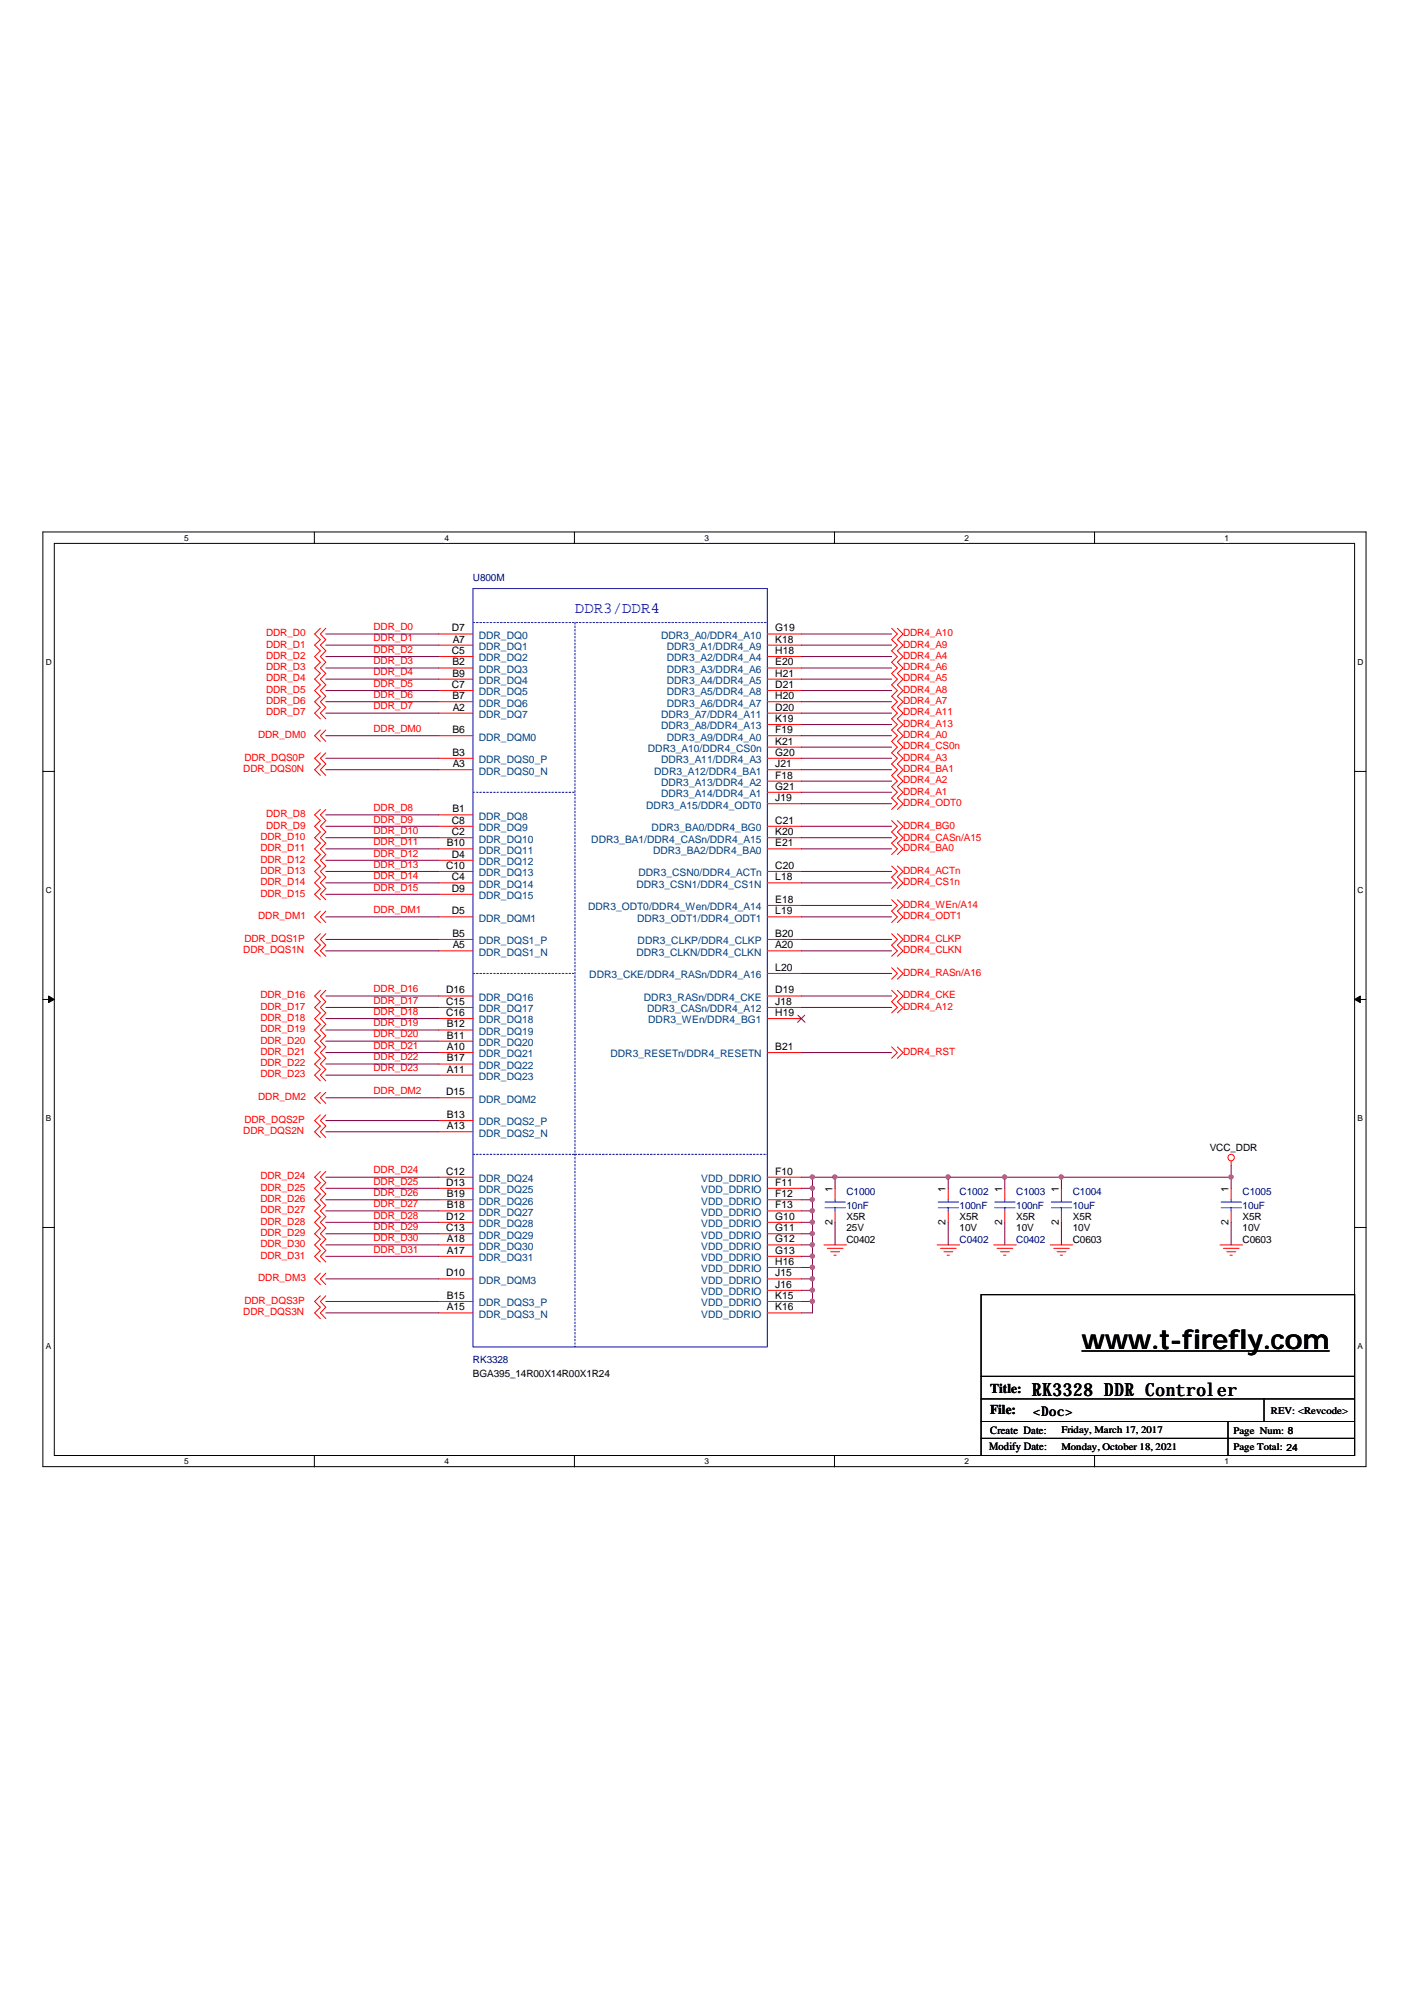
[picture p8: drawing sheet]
<svg xmlns="http://www.w3.org/2000/svg" width="210mm" height="297mm" viewBox="0 0 210 297" stroke-linecap="round" stroke-linejoin="round" font-family="sans-serif">
<path d="M6.3 78.8h196.1v138.5h-196.1zM8 80.5h192.7v135.1h-192.7z" fill="none" stroke="#000" stroke-width=".15"/>
<g fill="#fff">
<path d="M27.3 78.9h.6v1.4h-.6z"/>
<path d="M27.3 215.8h.6v1.4h-.6z"/>
</g>
<path d="M46.6 78.8v1.7M46.6 215.6v1.7" fill="none" stroke="#000" stroke-width=".15"/>
<g fill="#fff">
<path d="M65.8 78.9h.7v1.4h-.7z"/>
<path d="M65.8 215.8h.7v1.4h-.7z"/>
</g>
<path d="M85.1 78.8v1.7M85.1 215.6v1.7" fill="none" stroke="#000" stroke-width=".15"/>
<g fill="#fff">
<path d="M104.4 78.9h.6v1.4h-.6z"/>
<path d="M104.4 215.8h.6v1.4h-.6z"/>
</g>
<path d="M123.6 78.8v1.7M123.6 215.6v1.7" fill="none" stroke="#000" stroke-width=".15"/>
<g fill="#fff">
<path d="M142.9 78.9h.6v1.4h-.6z"/>
<path d="M142.9 215.8h.6v1.4h-.6z"/>
</g>
<path d="M162.1 78.8v1.7M162.1 215.6v1.7" fill="none" stroke="#000" stroke-width=".15"/>
<g fill="#fff">
<path d="M181.4 78.9h.6v1.4h-.6z"/>
<path d="M181.4 215.8h.6v1.4h-.6z"/>
<path d="M6.8 97.4h.8v1.3h-.8z"/>
<path d="M201.1 97.4h.8v1.3h-.8z"/>
<path d="M6.8 131.1h.8v1.4h-.8z"/>
<path d="M201.1 131.1h.8v1.4h-.8z"/>
</g>
<path d="M6.3 114.3h1.7M200.7 114.3h1.7" fill="none" stroke="#000" stroke-width=".15"/>
<g fill="#fff">
<path d="M6.8 164.9h.7v1.4h-.7z"/>
<path d="M201.1 164.9h.7v1.4h-.7z"/>
</g>
<path d="M6.3 148.1h1.7M200.7 148.1h1.7" fill="none" stroke="#000" stroke-width=".15"/>
<g fill="#000" stroke="#000" stroke-width=".15">
<path d="M7.2 147.6l.8 .5-.8 .4z" fill-rule="evenodd"/>
<path d="M200.7 148.1l.8-.5v.9z" fill-rule="evenodd"/>
</g>
<g fill="#fff">
<path d="M6.8 198.7h.7v1.4h-.7z"/>
<path d="M201.1 198.7h.7v1.4h-.7z"/>
</g>
<path d="M6.3 181.8h1.7M145.3 191.8h55.4v23.8h-55.4zM200.7 181.8h1.7M145.3 203.9h55.4M145.3 207.2h55.4M145.3 210.6h55.4M145.3 213.1h55.4M181.9 210.6v5M187.2 207.2v3.4" fill="none" stroke="#000" stroke-width=".15"/>
<g fill="none" stroke="#f00" stroke-width=".15">
<path d="M47.5 93.1l-.9 .8 .9 .9-.9 .8 .9 .8-.9 .9 .9 .8-.9 .9 .9 .8-.9 .8 .9 .9-.9 .8 .9 .9-.9 .8 .9 .8-.9 .8 .9 .9M48.3 93.1l-.8 .8 .8 .9-.8 .8 .8 .8-.8 .9 .8 .8-.8 .9 .8 .8-.8 .8 .8 .9-.8 .8 .8 .9-.8 .8 .8 .8-.8 .8 .8 .9M65 93.9h5.1M65 95.6h5.1M65 97.3h5.1M65 99h5.1M113.7 93.9h5M113.7 95.6h5M113.7 97.3h5M113.7 99h5M132.1 93.1l.8 .8-.8 .9 .8 .8-.8 .8 .8 .9-.8 .8 .8 .9-.8 .8 .8 .8-.8 .9 .8 .8-.8 .9 .8 .8-.8 .8 .8 .8-.8 .9 .8 .8-.8 .8 .8 .9-.8 .8 .8 .9-.8 .8 .8 .8-.8 .9 .8 .8-.8 .9 .8 .8-.8 .8 .8 .9-.8 .8 .8 .9-.8 .8M132.9 93.1l.9 .8-.9 .9 .9 .8-.9 .8 .9 .9-.9 .8 .9 .9-.9 .8 .9 .8-.9 .9 .9 .8-.9 .9 .9 .8-.9 .8 .9 .8-.9 .9 .9 .8-.9 .8 .9 .9-.9 .8 .9 .9-.9 .8 .9 .8-.9 .9 .9 .8-.9 .9 .9 .8-.9 .8 .9 .9-.9 .8 .9 .9-.9 .8"/>
<path d="M47.5 108.1l-.9 .9 .9 .8M47.5 119.9l-.9 .8 .9 .9-.9 .8 .9 .9-.9 .8 .9 .8-.9 .9 .9 .8-.9 .9 .9 .8-.9 .8 .9 .8-.9 .9 .9 .8-.9 .9 .9 .8M47.5 111.5l-.9 .8 .9 .9-.9 .8 .9 .9M48.3 108.1l-.8 .9 .8 .8M48.3 119.9l-.8 .8 .8 .9-.8 .8 .8 .9-.8 .8 .8 .8-.8 .9 .8 .8-.8 .9 .8 .8-.8 .8 .8 .8-.8 .9 .8 .8-.8 .9 .8 .8M48.3 111.5l-.8 .8 .8 .9-.8 .8 .8 .9M65 100.6h5.1M65 102.3h5.1M65 104h5.1M65 105.6h5.1M65 109h5.1M65 112.3h5.1"/>
<path d="M65 114h5.1M113.7 100.6h5M113.7 102.3h5M113.7 104h5M113.7 105.6h5M113.7 109h5M113.7 112.3h5M113.7 114h5M113.7 107.3h5M113.7 110.7h5M113.7 115.7h5M113.7 117.4h5"/>
<path d="M113.7 119.1h5M47.5 135l-.9 .8 .9 .9M47.5 138.3l-.9 .9 .9 .8-.9 .9 .9 .8M48.3 135l-.8 .8 .8 .9M48.3 138.3l-.8 .9 .8 .8-.8 .9 .8 .8M65 120.7h5.1M65 122.4h5.1M65 124.1h5.1M65 125.8h5.1M65 127.5h5.1M65 129.1h5.1M65 130.8h5.1"/>
<path d="M65 132.5h5.1M65 135.8h5.1M65 139.2h5.1M113.7 122.4h5M113.7 124.1h5M113.7 125.8h5M113.7 129.1h5M113.7 130.8h5M113.7 135.8h5M113.7 139.2h5M113.7 134.1h5M132.1 121.6l.8 .8-.8 .9 .8 .8-.8 .8 .8 .9-.8 .8"/>
<path d="M132.1 133.3l.8 .8-.8 .9 .8 .8-.8 .9M132.1 128.3l.8 .8-.8 .8 .8 .9-.8 .8M132.1 138.3l.8 .9-.8 .8 .8 .9-.8 .8M132.9 121.6l.9 .8-.9 .9 .9 .8-.9 .8 .9 .9-.9 .8M132.9 133.3l.9 .8-.9 .9 .9 .8-.9 .9M132.9 128.3l.9 .8-.9 .8 .9 .9-.9 .8M132.9 138.3l.9 .9-.9 .8 .9 .9-.9 .8M47.5 146.7l-.9 .9 .9 .8-.9 .9 .9 .8-.9 .8 .9 .9-.9 .8 .9 .8-.9 .8 .9 .9-.9 .8 .9 .9-.9 .8 .9 .8-.9 .9 .9 .8M48.3 146.7l-.8 .9 .8 .8-.8 .9 .8 .8-.8 .8 .8 .9-.8 .8 .8 .8-.8 .8 .8 .9-.8 .8 .8 .9-.8 .8 .8 .8-.8 .9 .8 .8M65 147.6h5.1M65 149.3h5.1M65 150.9h5.1"/>
<path d="M65 152.6h5.1M65 154.2h5.1M65 155.9h5.1M65 157.6h5.1M65 159.3h5.1M65 140.9h5.1M113.7 147.6h5M113.7 149.3h5M113.7 150.9h5M113.7 155.9h5M113.7 140.9h5M113.7 144.2h5"/>
<path d="M132.1 143.4l.8 .8-.8 .9M132.1 146.7l.8 .9-.8 .8 .8 .9-.8 .8M132.1 155.1l.8 .8-.8 .9M132.9 143.4l.9 .8-.9 .9M132.9 146.7l.9 .9-.9 .8 .9 .9-.9 .8M132.9 155.1l.9 .8-.9 .9M47.5 161.8l-.9 .8 .9 .9M47.5 173.6l-.9 .8 .9 .8-.9 .9 .9 .8-.9 .8 .9 .9-.9 .8 .9 .8-.9 .9 .9 .8-.9 .9 .9 .8-.9 .8 .9 .9-.9 .8 .9 .9M47.5 165.2l-.9 .8 .9 .8-.9 .9 .9 .8M48.3 161.8l-.8 .8 .8 .9M48.3 173.6l-.8 .8 .8 .8-.8 .9 .8 .8-.8 .8 .8 .9-.8 .8 .8 .8-.8 .9 .8 .8-.8 .9 .8 .8-.8 .8 .8 .9-.8 .8 .8 .9M48.3 165.2l-.8 .8 .8 .8-.8 .9 .8 .8"/>
<path d="M65 174.4h5.1M65 176.1h5.1M65 177.7h5.1M65 179.4h5.1M65 162.6h5.1M65 166h5.1M65 167.7h5.1M113.7 174.4h5M113.7 176.1h5M113.7 177.7h5M113.7 179.4h5M123.7 176.1v1.6"/>
<path d="M123.7 179.4v1.7M140.5 176.1v1.6M140.5 179.4v1.7M148.8 176.1v1.6M148.8 179.4v1.7M157.2 176.1v1.6M157.2 179.4v1.7M182.4 172v.7M182.4 176.1v1.6M182.4 179.4v1.7M47.5 188.6l-.9 .9 .9 .8M47.5 192l-.9 .8 .9 .9-.9 .8 .9 .9"/>
<path d="M48.3 188.6l-.8 .9 .8 .8M48.3 192l-.8 .8 .8 .9-.8 .8 .8 .9M65 184.4h5.1M65 181.1h5.1M65 182.8h5.1M65 186.1h5.1M65 189.5h5.1M65 192.8h5.1M65 194.5h5.1M113.7 184.4h5M113.7 181.1h5M113.7 182.8h5"/>
<path d="M113.7 186.1h5M113.7 189.5h5M113.7 192.8h5M113.7 194.5h5M113.7 187.8h5M113.7 191.2h5M122 184.4h3.4M122.6 184.9h2.3M123.1 185.4h1.3M123.5 186h.4M138.8 184.4h3.4M139.3 184.9h2.3"/>
<path d="M139.8 185.4h1.3M140.3 186h.3M147.2 184.4h3.3M147.7 184.9h2.3M148.2 185.4h1.3M148.7 186h.3M155.6 184.4h3.3M156.1 184.9h2.3M156.6 185.4h1.3M157.1 186h.3M180.7 184.4h3.4M181.2 184.9h2.4"/>
<path d="M181.7 185.4h1.3M182.2 186h.3"/>
<circle cx="182.4" cy="171.5" r=".48"/>
</g>
<path d="M160.3 200.1h36.6" fill="none" stroke="#000" stroke-width=".18"/>
<g fill="none" stroke="#00f" stroke-width=".15">
<path d="M70.1 87.2h43.6v112.3h-43.6zM122.2 178.9h3M122.2 178.1h3M123.7 177.7v.4M123.7 178.9v.5M139 178.9h3M139 178.1h3M140.5 177.7v.4M140.5 178.9v.5M147.4 178.9h3M147.4 178.1h3M148.8 177.7v.4"/>
<path d="M148.8 178.9v.5M155.7 178.9h3M155.7 178.1h3M157.2 177.7v.4M157.2 178.9v.5M180.9 178.9h3M180.9 178.1h3M182.4 177.7v.4M182.4 178.9v.5"/>
</g>
<path d="M70.1 92.2h43.6M85.2 92.2v107.3M70.1 117.4h15.1M70.1 144.2h15.1M70.1 171h15.1M85.2 171h28.5" fill="none" stroke="#00f" stroke-width=".15" stroke-dasharray=".3 .3"/>
<path d="M118.2 150.4l1.1 1.1M119.2 150.4l-1 1.1" fill="none" stroke="#804000" stroke-width=".15"/>
<g fill="none" stroke="#800040" stroke-width=".15">
<path d="M48.3 95.6h16.7M48.3 99h16.7M48.3 97.3h16.7M48.3 93.9h16.7M118.7 95.6h13.4M118.7 99h13.4M118.7 97.3h13.4M118.7 93.9h13.4M48.3 100.6h16.7M48.3 105.6h16.7M48.3 102.3h16.7M48.3 104h16.7"/>
<path d="M48.3 109h16.7M48.3 112.3h16.7M48.3 114h16.7M118.7 100.6h13.4M118.7 105.6h13.4M118.7 102.3h13.4M118.7 104h13.4M118.7 109h13.4M118.7 112.3h13.4M118.7 114h13.4M118.7 107.3h13.4M118.7 110.7h13.4"/>
<path d="M118.7 115.7h13.4M118.7 119.1h13.4M118.7 117.4h13.4M48.3 130.8h16.7M48.3 122.4h16.7M48.3 120.7h16.7M48.3 129.1h16.7M48.3 127.5h16.7M48.3 125.8h16.7M48.3 124.1h16.7M48.3 132.5h16.7M48.3 135.8h16.7"/>
<path d="M48.3 139.2h16.7M118.7 130.8h13.4M118.7 122.4h13.4M118.7 129.1h13.4M118.7 125.8h13.4M118.7 124.1h13.4M118.7 135.8h13.4M118.7 139.2h13.4M118.7 134.1h13.4M48.3 159.3h16.7M48.3 152.6h16.7M48.3 149.3h16.7"/>
<path d="M48.3 150.9h16.7M48.3 155.9h16.7M48.3 147.6h16.7M48.3 157.6h16.7M48.3 154.2h16.7M48.3 140.9h16.7M118.7 149.3h13.4M118.7 155.9h13.4M118.7 147.6h13.4M118.7 140.9h13.4M118.7 144.2h13.4M48.3 162.6h16.7"/>
<path d="M48.3 179.4h16.7M48.3 177.7h16.7M48.3 174.4h16.7M48.3 176.1h16.7M48.3 167.7h16.7M48.3 166h16.7M118.7 179.4h1.7M118.7 177.7h1.7M118.7 174.4h63.7M118.7 176.1h1.7M120.4 174.4v20.1h-1.7M123.7 174.4v1.7"/>
<path d="M140.5 174.4v1.7M148.8 174.4v1.7M157.2 174.4v1.7M182.4 172.7v3.4M48.3 184.4h16.7M48.3 186.1h16.7M48.3 182.8h16.7M48.3 181.1h16.7M48.3 189.5h16.7M48.3 192.8h16.7M48.3 194.5h16.7M118.7 184.4h1.7"/>
<path d="M118.7 186.1h1.7M118.7 182.8h1.7M118.7 181.1h1.7M118.7 189.5h1.7M118.7 192.8h1.7M118.7 191.2h1.7M118.7 187.8h1.7M123.7 181.1v3.3M140.5 181.1v3.3M148.8 181.1v3.3M157.2 181.1v3.3M182.4 181.1v3.3"/>
</g>
<g fill="#f0f" stroke="#f0f" stroke-width=".15">
<circle cx="120.3" cy="184.4" r=".32"/>
<circle cx="120.3" cy="182.8" r=".32"/>
<circle cx="120.3" cy="187.7" r=".32"/>
<circle cx="120.3" cy="186.1" r=".32"/>
<circle cx="120.3" cy="189.4" r=".32"/>
<circle cx="120.3" cy="177.7" r=".32"/>
<circle cx="123.7" cy="174.4" r=".32"/>
<circle cx="140.4" cy="174.4" r=".32"/>
<circle cx="120.3" cy="176" r=".32"/>
<circle cx="120.3" cy="181.1" r=".32"/>
<circle cx="120.3" cy="179.4" r=".32"/>
<circle cx="120.3" cy="192.8" r=".32"/>
<circle cx="120.3" cy="191.1" r=".32"/>
<circle cx="120.3" cy="174.4" r=".32"/>
<circle cx="157.2" cy="174.4" r=".32"/>
<circle cx="148.8" cy="174.4" r=".32"/>
<circle cx="182.3" cy="174.4" r=".32"/>
</g>
<text font-size="4" x="160.3" y="199.8">www.t-firefly.com</text>
<text font-size="2.7" x="152.9" y="206.8">RK3328 DDR Controler</text>
<text font-size="2.3" fill="#00f" x="85.2" y="90.8">DDR3/DDR4</text>
<g font-size="2">
<text x="146.7" y="206.4">Title:</text>
<text x="146.7" y="209.4">File:</text>
<text x="153" y="209.8">&lt;Doc&gt;</text>
</g>
<g font-size="1.7">
<text x="146.5" y="214.9">Modify Date:</text>
<text x="146.7" y="212.4">Create Date:</text>
</g>
<g font-size="1.5" fill="#000080">
<text x="70.1" y="86">U800M</text>
<text x="125.4" y="177.1">C1000</text>
<text x="125.4" y="179.1">10nF</text>
<text x="142.2" y="177.1">C1002</text>
<text x="142.2" y="179.1">100nF</text>
<text x="150.5" y="177.1">C1003</text>
<text x="150.5" y="179.1">100nF</text>
<text x="158.9" y="177.1">C1004</text>
<text x="158.9" y="179.1">10uF</text>
<text x="184.1" y="177.1">C1005</text>
<text x="184.1" y="179.1">10uF</text>
<text x="142.2" y="184.1">C0402</text>
<text x="150.5" y="184.1">C0402</text>
<text x="70.1" y="201.9">RK3328</text>
</g>
<g font-size="1.5" fill="#f00">
<text x="39.4" y="96">DDR_D1</text>
<text x="39.4" y="94.3">DDR_D0</text>
<text x="55.3" y="95">DDR_D1</text>
<text x="55.3" y="93.4">DDR_D0</text>
<text x="133.8" y="94.3">DDR4_A10</text>
<text x="133.8" y="96">DDR4_A9</text>
<text x="39.4" y="101">DDR_D4</text>
<text x="39.4" y="99.3">DDR_D3</text>
<text x="39.4" y="97.6">DDR_D2</text>
<text x="55.3" y="100.1">DDR_D4</text>
<text x="55.3" y="98.4">DDR_D3</text>
<text x="55.3" y="96.7">DDR_D2</text>
<text x="55.3" y="101.8">DDR_D5</text>
<text x="133.8" y="99.3">DDR4_A6</text>
<text x="133.8" y="97.6">DDR4_A4</text>
<text x="133.8" y="101">DDR4_A5</text>
<text x="39.4" y="104.3">DDR_D6</text>
<text x="39.4" y="102.6">DDR_D5</text>
<text x="39.4" y="106">DDR_D7</text>
<text x="55.3" y="105.1">DDR_D7</text>
<text x="55.3" y="103.4">DDR_D6</text>
<text x="133.8" y="106">DDR4_A11</text>
<text x="133.8" y="104.3">DDR4_A7</text>
<text x="133.8" y="102.6">DDR4_A8</text>
<text x="133.8" y="107.7">DDR4_A13</text>
<text x="36.2" y="112.7">DDR_DQS0P</text>
<text x="38.2" y="109.3">DDR_DM0</text>
<text x="55.3" y="108.4">DDR_DM0</text>
<text x="133.8" y="112.7">DDR4_A3</text>
<text x="133.8" y="109.3">DDR4_A0</text>
<text x="133.8" y="111">DDR4_CS0n</text>
<text x="36" y="114.4">DDR_DQS0N</text>
<text x="133.8" y="119.4">DDR4_ODT0</text>
<text x="133.8" y="114.4">DDR4_BA1</text>
<text x="133.8" y="117.7">DDR4_A1</text>
<text x="133.8" y="116.1">DDR4_A2</text>
<text x="38.6" y="124.4">DDR_D10</text>
<text x="39.4" y="121.1">DDR_D8</text>
<text x="39.4" y="122.8">DDR_D9</text>
<text x="55.3" y="121.9">DDR_D9</text>
<text x="55.3" y="120.2">DDR_D8</text>
<text x="55.3" y="125.2">DDR_D11</text>
<text x="55.3" y="123.6">DDR_D10</text>
<text x="133.8" y="124.6">DDR4_CASn/A15</text>
<text x="133.8" y="122.8">DDR4_BG0</text>
<text x="38.6" y="127.8">DDR_D12</text>
<text x="38.6" y="131.1">DDR_D14</text>
<text x="38.6" y="126.1">DDR_D11</text>
<text x="38.6" y="129.5">DDR_D13</text>
<text x="55.3" y="130.2">DDR_D14</text>
<text x="55.3" y="128.6">DDR_D13</text>
<text x="55.3" y="126.9">DDR_D12</text>
<text x="55.3" y="131.9">DDR_D15</text>
<text x="133.8" y="126.1">DDR4_BA0</text>
<text x="133.8" y="129.5">DDR4_ACTn</text>
<text x="133.8" y="131.1">DDR4_CS1n</text>
<text x="38.2" y="136.2">DDR_DM1</text>
<text x="38.6" y="132.8">DDR_D15</text>
<text x="55.3" y="135.3">DDR_DM1</text>
<text x="133.8" y="134.5">DDR4_WEn/A14</text>
<text x="133.8" y="136.2">DDR4_ODT1</text>
<text x="36" y="141.2">DDR_DQS1N</text>
<text x="36.2" y="139.5">DDR_DQS1P</text>
<text x="133.8" y="141.2">DDR4_CLKN</text>
<text x="133.8" y="139.5">DDR4_CLKP</text>
<text x="38.6" y="147.9">DDR_D16</text>
<text x="38.6" y="149.6">DDR_D17</text>
<text x="55.3" y="148.7">DDR_D17</text>
<text x="55.3" y="147">DDR_D16</text>
<text x="133.8" y="144.6">DDR4_RASn/A16</text>
<text x="133.8" y="149.6">DDR4_A12</text>
<text x="133.8" y="147.9">DDR4_CKE</text>
<text x="38.6" y="154.6">DDR_D20</text>
<text x="38.6" y="152.9">DDR_D19</text>
<text x="38.6" y="151.2">DDR_D18</text>
<text x="55.3" y="152">DDR_D19</text>
<text x="55.3" y="150.4">DDR_D18</text>
<text x="55.3" y="155.4">DDR_D21</text>
<text x="55.3" y="153.7">DDR_D20</text>
<text x="38.6" y="159.6">DDR_D23</text>
<text x="38.6" y="158">DDR_D22</text>
<text x="38.6" y="156.3">DDR_D21</text>
<text x="55.3" y="158.7">DDR_D23</text>
<text x="55.3" y="157.1">DDR_D22</text>
<text x="133.8" y="156.3">DDR4_RST</text>
<text x="36.2" y="166.4">DDR_DQS2P</text>
<text x="38.2" y="163">DDR_DM2</text>
<text x="55.3" y="162.1">DDR_DM2</text>
<text x="36" y="168">DDR_DQS2N</text>
<text x="55.3" y="173.8">DDR_D24</text>
<text x="38.6" y="179.8">DDR_D27</text>
<text x="38.6" y="178.1">DDR_D26</text>
<text x="38.6" y="174.7">DDR_D24</text>
<text x="38.6" y="176.4">DDR_D25</text>
<text x="55.3" y="178.8">DDR_D27</text>
<text x="55.3" y="177.2">DDR_D26</text>
<text x="55.3" y="175.5">DDR_D25</text>
<text x="38.6" y="184.8">DDR_D30</text>
<text x="38.6" y="181.4">DDR_D28</text>
<text x="38.6" y="183.1">DDR_D29</text>
<text x="55.3" y="183.9">DDR_D30</text>
<text x="55.3" y="185.6">DDR_D31</text>
<text x="55.3" y="182.2">DDR_D29</text>
<text x="55.3" y="180.5">DDR_D28</text>
<text x="38.2" y="189.8">DDR_DM3</text>
<text x="38.6" y="186.5">DDR_D31</text>
<text x="36" y="194.8">DDR_DQS3N</text>
<text x="36.2" y="193.2">DDR_DQS3P</text>
</g>
<g font-size="1.5">
<text x="66.9" y="93.5">D7</text>
<text x="67.1" y="95.2">A7</text>
<text x="114.9" y="93.5">G19</text>
<text x="114.9" y="95.2">K18</text>
<text x="66.9" y="96.9">C5</text>
<text x="66.9" y="101.9">C7</text>
<text x="67" y="98.6">B2</text>
<text x="67" y="100.2">B9</text>
<text x="114.9" y="96.9">H18</text>
<text x="114.9" y="98.6">E20</text>
<text x="114.9" y="100.2">H21</text>
<text x="114.9" y="101.9">D21</text>
<text x="67" y="103.6">B7</text>
<text x="67.1" y="105.3">A2</text>
<text x="114.9" y="103.6">H20</text>
<text x="114.9" y="105.3">D20</text>
<text x="114.9" y="107">K19</text>
<text x="67" y="108.6">B6</text>
<text x="67" y="112">B3</text>
<text x="67.1" y="113.7">A3</text>
<text x="114.9" y="108.6">F19</text>
<text x="114.9" y="110.3">K21</text>
<text x="114.9" y="112">G20</text>
<text x="114.9" y="113.7">J21</text>
<text x="114.9" y="115.3">F18</text>
<text x="114.9" y="117">G21</text>
<text x="114.9" y="118.7">J19</text>
<text x="66.2" y="125.4">B10</text>
<text x="66.9" y="122">C8</text>
<text x="66.9" y="123.7">C2</text>
<text x="67" y="120.3">B1</text>
<text x="114.9" y="122">C21</text>
<text x="114.9" y="123.7">K20</text>
<text x="114.9" y="125.4">E21</text>
<text x="66.1" y="128.7">C10</text>
<text x="66.9" y="127.1">D4</text>
<text x="66.9" y="130.4">C4</text>
<text x="114.9" y="128.7">C20</text>
<text x="114.9" y="130.4">L18</text>
<text x="66.9" y="132.1">D9</text>
<text x="66.9" y="135.5">D5</text>
<text x="114.9" y="133.8">E18</text>
<text x="114.9" y="135.5">L19</text>
<text x="67" y="138.8">B5</text>
<text x="67.1" y="140.5">A5</text>
<text x="114.9" y="138.8">B20</text>
<text x="114.9" y="140.5">A20</text>
<text x="114.9" y="143.8">L20</text>
<text x="66.1" y="147.2">D16</text>
<text x="66.1" y="148.9">C15</text>
<text x="114.9" y="147.2">D19</text>
<text x="114.9" y="148.9">J18</text>
<text x="66.1" y="150.5">C16</text>
<text x="66.2" y="152.2">B12</text>
<text x="66.2" y="153.9">B11</text>
<text x="66.2" y="155.6">A10</text>
<text x="114.9" y="150.5">H19</text>
<text x="114.9" y="155.6">B21</text>
<text x="66.2" y="157.3">B17</text>
<text x="66.2" y="158.9">A11</text>
<text x="66.1" y="162.2">D15</text>
<text x="66.2" y="165.6">B13</text>
<text x="66.2" y="167.3">A13</text>
<text x="179.2" y="170.5">VCC_DDR</text>
<text x="66.1" y="174">C12</text>
<text x="66.1" y="175.7">D13</text>
<text x="66.2" y="177.4">B19</text>
<text x="66.2" y="179">B18</text>
<text x="114.9" y="174">F10</text>
<text x="114.9" y="175.7">F11</text>
<text x="114.9" y="177.4">F12</text>
<text x="114.9" y="179">F13</text>
<text x="123.3" y="176.6" transform="rotate(-90 123.3 176.6)">1</text>
<text x="140.1" y="176.6" transform="rotate(-90 140.1 176.6)">1</text>
<text x="148.5" y="176.6" transform="rotate(-90 148.5 176.6)">1</text>
<text x="156.8" y="176.6" transform="rotate(-90 156.8 176.6)">1</text>
<text x="182" y="176.6" transform="rotate(-90 182 176.6)">1</text>
<text x="66.1" y="180.7">D12</text>
<text x="66.1" y="182.4">C13</text>
<text x="66.2" y="184.1">A18</text>
<text x="66.2" y="185.7">A17</text>
<text x="114.9" y="180.7">G10</text>
<text x="114.9" y="182.4">G11</text>
<text x="114.9" y="184.1">G12</text>
<text x="114.9" y="185.7">G13</text>
<text x="123.3" y="181.4" transform="rotate(-90 123.3 181.4)">2</text>
<text x="125.4" y="184.1">C0402</text>
<text x="125.4" y="180.7">X5R</text>
<text x="125.4" y="182.4">25V</text>
<text x="140.1" y="181.4" transform="rotate(-90 140.1 181.4)">2</text>
<text x="142.2" y="180.7">X5R</text>
<text x="142.2" y="182.4">10V</text>
<text x="148.5" y="181.4" transform="rotate(-90 148.5 181.4)">2</text>
<text x="150.5" y="180.7">X5R</text>
<text x="150.5" y="182.4">10V</text>
<text x="156.8" y="181.4" transform="rotate(-90 156.8 181.4)">2</text>
<text x="158.9" y="184.1">C0603</text>
<text x="158.9" y="180.7">X5R</text>
<text x="158.9" y="182.4">10V</text>
<text x="182" y="181.4" transform="rotate(-90 182 181.4)">2</text>
<text x="184.1" y="184.1">C0603</text>
<text x="184.1" y="180.7">X5R</text>
<text x="184.1" y="182.4">10V</text>
<text x="66.1" y="189.1">D10</text>
<text x="114.9" y="187.4">H16</text>
<text x="114.9" y="189.1">J15</text>
<text x="114.9" y="190.8">J16</text>
<text x="66.2" y="192.4">B15</text>
<text x="66.2" y="194.1">A15</text>
<text x="114.9" y="192.4">K15</text>
<text x="114.9" y="194.1">K16</text>
<text x="70.1" y="204.1">BGA395_14R00X14R00X1R24</text>
<text x="188.3" y="209.5">REV: &lt;Revcode&gt;</text>
<text x="157.2" y="212.3">Friday, March 17, 2017</text>
<text x="157.2" y="214.8">Monday, October 18, 2021</text>
<text x="182.7" y="212.5">Page Num: 8</text>
<text x="182.7" y="214.8">Page Total: 24</text>
</g>
<g font-size="1.5" fill="#004080">
<text x="70.9" y="94.6">DDR_DQ0</text>
<text x="97.9" y="94.6">DDR3_A0/DDR4_A10</text>
<text x="70.9" y="96.3">DDR_DQ1</text>
<text x="70.9" y="98">DDR_DQ2</text>
<text x="70.9" y="99.7">DDR_DQ3</text>
<text x="70.9" y="101.3">DDR_DQ4</text>
<text x="98.8" y="96.3">DDR3_A1/DDR4_A9</text>
<text x="98.8" y="98">DDR3_A2/DDR4_A4</text>
<text x="98.8" y="99.7">DDR3_A3/DDR4_A6</text>
<text x="98.8" y="101.3">DDR3_A4/DDR4_A5</text>
<text x="70.9" y="103">DDR_DQ5</text>
<text x="70.9" y="104.7">DDR_DQ6</text>
<text x="70.9" y="106.4">DDR_DQ7</text>
<text x="97.9" y="106.4">DDR3_A7/DDR4_A11</text>
<text x="98.8" y="103">DDR3_A5/DDR4_A8</text>
<text x="98.8" y="104.7">DDR3_A6/DDR4_A7</text>
<text x="70.9" y="109.7">DDR_DQM0</text>
<text x="70.9" y="113.1">DDR_DQS0_P</text>
<text x="96" y="111.4">DDR3_A10/DDR4_CS0n</text>
<text x="97.9" y="108.1">DDR3_A8/DDR4_A13</text>
<text x="97.9" y="113.1">DDR3_A11/DDR4_A3</text>
<text x="98.8" y="109.7">DDR3_A9/DDR4_A0</text>
<text x="70.9" y="114.8">DDR_DQS0_N</text>
<text x="95.7" y="119.8">DDR3_A15/DDR4_ODT0</text>
<text x="96.9" y="114.8">DDR3_A12/DDR4_BA1</text>
<text x="97.9" y="116.4">DDR3_A13/DDR4_A2</text>
<text x="97.9" y="118.1">DDR3_A14/DDR4_A1</text>
<text x="70.9" y="121.4">DDR_DQ8</text>
<text x="70.9" y="123.1">DDR_DQ9</text>
<text x="70.9" y="124.8">DDR_DQ10</text>
<text x="87.6" y="124.8">DDR3_BA1/DDR4_CASn/DDR4_A15</text>
<text x="96.5" y="123.1">DDR3_BA0/DDR4_BG0</text>
<text x="70.9" y="126.5">DDR_DQ11</text>
<text x="70.9" y="128.2">DDR_DQ12</text>
<text x="70.9" y="129.8">DDR_DQ13</text>
<text x="70.9" y="131.5">DDR_DQ14</text>
<text x="94.3" y="131.5">DDR3_CSN1/DDR4_CS1N</text>
<text x="94.6" y="129.8">DDR3_CSN0/DDR4_ACTn</text>
<text x="96.7" y="126.5">DDR3_BA2/DDR4_BA0</text>
<text x="70.9" y="133.2">DDR_DQ15</text>
<text x="70.9" y="136.6">DDR_DQM1</text>
<text x="87.1" y="134.9">DDR3_ODT0/DDR4_Wen/DDR4_A14</text>
<text x="94.4" y="136.6">DDR3_ODT1/DDR4_ODT1</text>
<text x="70.9" y="139.9">DDR_DQS1_P</text>
<text x="70.9" y="141.6">DDR_DQS1_N</text>
<text x="94.3" y="141.6">DDR3_CLKN/DDR4_CLKN</text>
<text x="94.4" y="139.9">DDR3_CLKP/DDR4_CLKP</text>
<text x="70.9" y="148.3">DDR_DQ16</text>
<text x="70.9" y="150">DDR_DQ17</text>
<text x="87.3" y="144.9">DDR3_CKE/DDR4_RASn/DDR4_A16</text>
<text x="95.4" y="148.3">DDR3_RASn/DDR4_CKE</text>
<text x="95.8" y="150">DDR3_CASn/DDR4_A12</text>
<text x="70.9" y="151.6">DDR_DQ18</text>
<text x="70.9" y="153.3">DDR_DQ19</text>
<text x="70.9" y="155">DDR_DQ20</text>
<text x="96" y="151.6">DDR3_WEn/DDR4_BG1</text>
<text x="70.9" y="156.7">DDR_DQ21</text>
<text x="70.9" y="158.4">DDR_DQ22</text>
<text x="70.9" y="160">DDR_DQ23</text>
<text x="90.4" y="156.7">DDR3_RESETn/DDR4_RESETN</text>
<text x="70.9" y="163.4">DDR_DQM2</text>
<text x="70.9" y="166.7">DDR_DQS2_P</text>
<text x="70.9" y="168.4">DDR_DQS2_N</text>
<text x="70.9" y="175.1">DDR_DQ24</text>
<text x="70.9" y="176.8">DDR_DQ25</text>
<text x="70.9" y="178.5">DDR_DQ26</text>
<text x="103.9" y="175.1">VDD_DDRIO</text>
<text x="103.9" y="176.8">VDD_DDRIO</text>
<text x="103.9" y="178.5">VDD_DDRIO</text>
<text x="70.9" y="180.1">DDR_DQ27</text>
<text x="70.9" y="181.8">DDR_DQ28</text>
<text x="70.9" y="183.5">DDR_DQ29</text>
<text x="70.9" y="185.2">DDR_DQ30</text>
<text x="103.9" y="180.1">VDD_DDRIO</text>
<text x="103.9" y="181.8">VDD_DDRIO</text>
<text x="103.9" y="183.5">VDD_DDRIO</text>
<text x="103.9" y="185.2">VDD_DDRIO</text>
<text x="70.9" y="186.8">DDR_DQ31</text>
<text x="70.9" y="190.2">DDR_DQM3</text>
<text x="103.9" y="186.8">VDD_DDRIO</text>
<text x="103.9" y="188.5">VDD_DDRIO</text>
<text x="103.9" y="190.2">VDD_DDRIO</text>
<text x="103.9" y="191.9">VDD_DDRIO</text>
<text x="70.9" y="193.5">DDR_DQS3_P</text>
<text x="70.9" y="195.2">DDR_DQS3_N</text>
<text x="103.9" y="193.5">VDD_DDRIO</text>
<text x="103.9" y="195.2">VDD_DDRIO</text>
</g>
<g font-size="1.2">
<text x="27.3" y="80.1">5</text>
<text x="65.8" y="80.1">4</text>
<text x="104.4" y="80.1">3</text>
<text x="142.9" y="80.1">2</text>
<text x="181.4" y="80.1">1</text>
<text x="6.8" y="98.5">D</text>
<text x="201.1" y="98.5">D</text>
<text x="6.8" y="132.3">C</text>
<text x="201.1" y="132.3">C</text>
<text x="6.8" y="166.1">B</text>
<text x="201.1" y="166.1">B</text>
<text x="6.8" y="199.8">A</text>
<text x="201.1" y="199.8">A</text>
<text x="27.3" y="216.9">5</text>
<text x="65.8" y="216.9">4</text>
<text x="104.4" y="216.9">3</text>
<text x="142.9" y="216.9">2</text>
<text x="181.4" y="216.9">1</text>
</g>
</svg>
